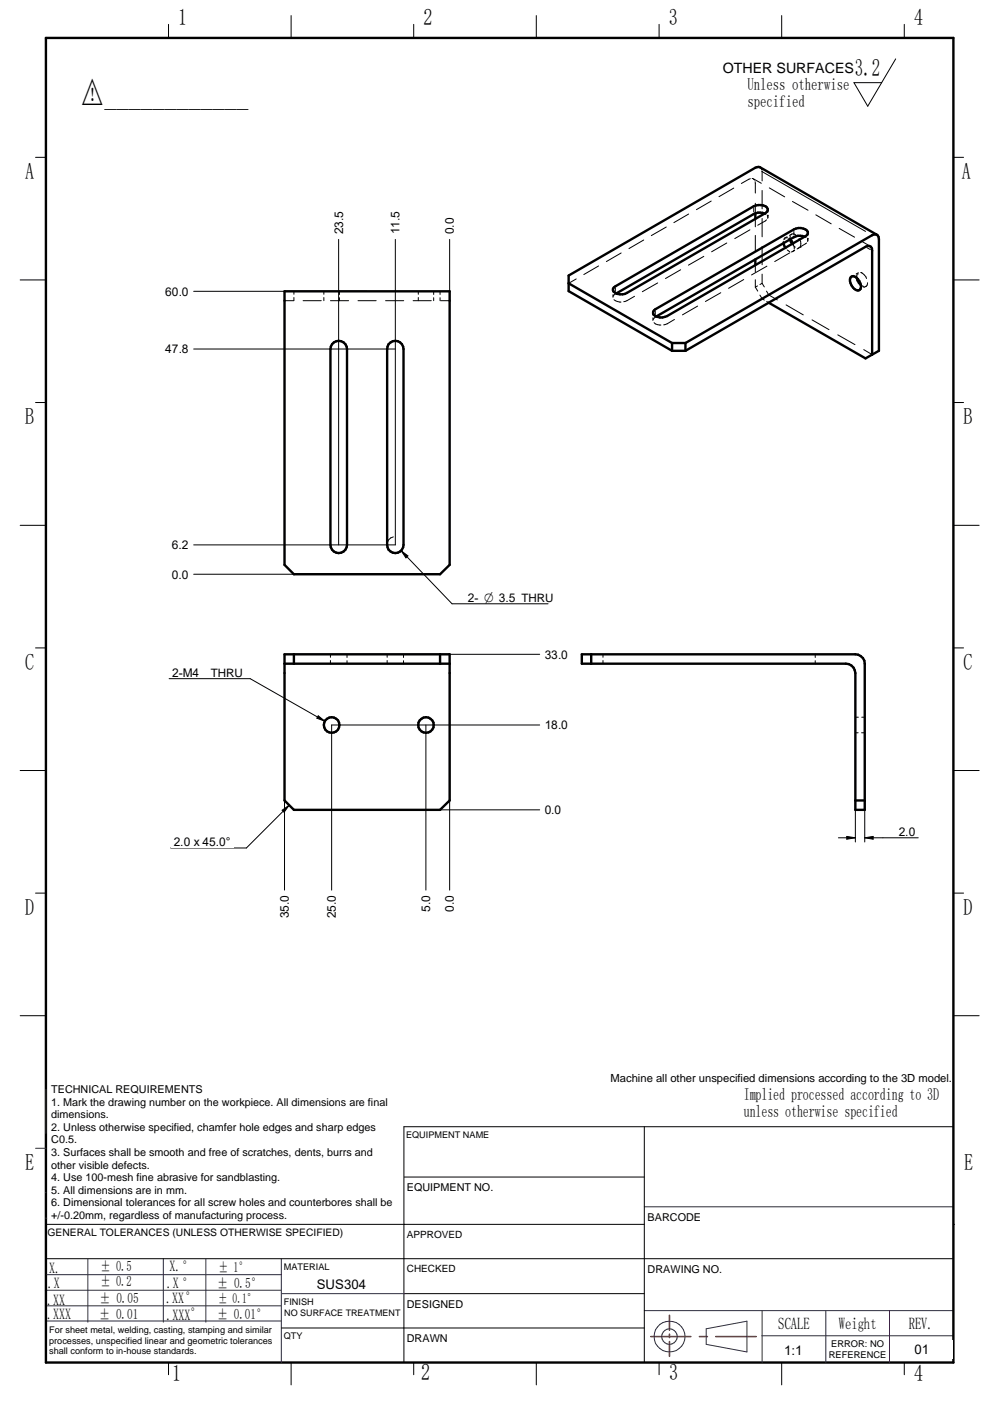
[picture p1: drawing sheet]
<svg xmlns="http://www.w3.org/2000/svg" width="210mm" height="297mm" viewBox="0 0 210 297" stroke-linecap="round" stroke-linejoin="round" font-family="sans-serif">
<g fill="none" stroke="#26264c" stroke-width=".21">
<path d="M9.7 231v9.3M7.5 243.5h2.2M9.6 252.9h.1M9.7 258.3h.1M136.6 255.9h65.5M9.6 276.9h50M9.6 273.6h50M9.9 270.3h50M18.6 266.9v13.4M34.6 266.9v13.4M43.6 266.9v13.4M59.6 266.9v22"/>
<path d="M59.8 274.3h26M136.6 277.9h65.5M161.6 277.9v11M175.1 277.9v11M188.6 277.9v11M9.9 280.1h49.7M149.7 281.7l8.7-1.6v6.5l-8.7-1.6zM161.5 283.2h40.6"/>
<circle cx="142" cy="283.4" r="1.64"/>
<circle cx="142" cy="283.4" r="3.3"/>
</g>
<g fill="none" stroke="#000" stroke-width=".21">
<path d="M35.7 5.2v2.8M87.7 5.2v2.8M139.7 5.2v2.8M189.9 12.5l-5.9 10-2.9-5h5.8M191.7 5.2v2.8M7.5 33.4h2.2M202.1 33.4h2.2M4.3 59.4h5.4M202.1 59.4h5.5M7.5 85.3h2.2M202.1 85.3h2.2M4.3 111.4h5.4"/>
<path d="M202.1 111.4h5.5M7.5 137.4h2.2M202.1 137.4h2.2M4.3 163.4h5.4M202.1 163.4h5.5M7.5 189.4h2.2M202.1 189.4h2.2M4.3 215.3h5.4M202.1 215.3h5.5M202.1 238.9h-116.5v50M85.7 249.6h50.9M136.6 259.6h-126.8"/>
<path d="M202.2 259.6h.1M9.7 266.9h192.4M85.8 274.3h50.8M35.7 288.9v2.6M61.7 288.9v4.7M85.6 281.6h51M87.7 288.9v2.6M113.7 288.9v4.7M139.7 288.9v2.6M165.7 288.9v4.7M191.7 288.9v2.6"/>
</g>
<path d="M9.7 8h192.4v280.9h-192.4z" fill="none" stroke="#000" stroke-width=".51"/>
<path d="M141.9 278.8v3.2M138 283.4h8.5M141.9 282.9v.7M141.9 284.4v3.2M148.3 283.4h1.7M151.8 283.4h8.5" fill="none" stroke="#f00" stroke-width=".34"/>
<g fill="#fff">
<path d="M136.9 271.6h64.4v6h-64.4z"/>
<path d="M188.9 284.1h13v4h-13z"/>
<path d="M86 255.1h50.1v3.9h-50.1z"/>
<path d="M59.8 270.2h25.3v4h-25.3z"/>
<path d="M99.9 277.4h3.7v4h-3.7z"/>
<path d="M86.1 244.5h50v4h-50z"/>
<path d="M59.9 277.2h25.2v4.1h-25.2z"/>
<path d="M175.5 284.2h12.9v4h-12.9z"/>
<path d="M161.8 284.3h13v4h-13z"/>
<path d="M137 260.6h64.4v6h-64.4z"/>
</g>
<path d="M61.7 3.3v4.7M113.7 3.3v4.7M165.7 3.3v4.7M136.6 238.9v50M59.6 281.6h26" fill="none" stroke="#000" stroke-width=".21"/>
<path d="M14.4 22.1h28.1v11.9h-28.1z" fill="#fff"/>
<g fill="none" stroke="#000" stroke-width=".51">
<path d="M160.1 45.2v1.2M160.1 55v1.2M162.1 45.3a2.69 2.69 0 0 0-2.3 .1l-29.2 16.8M166.1 51.6l.4 .9M168.1 51.6l-.6-.8 .4 .9M170.6 50.2l-.5-.2a2.48 2.48 0 0 0-1.8 .3l-29.2 16.8M180.6 58.6a1.71 1.71 0 0 1 1.8 1.5 1 1 0 0 1-.5 1.5 2.24 2.24 0 0 1-1.6-2.8zM181.7 58.9l.1 .6 .7 .9M185.9 49.8l-24.7-14.3-.7-.1-39.9 23v3.3l21.9 12.7M60.3 61.8h35v58l-2 2h-31l-2-2zM70.4 73a1.76 1.76 0 0 1 2-.7 1.76 1.76 0 0 1 1.2 1.7v41.5a1.76 1.76 0 0 1-1.8 1.8 1.76 1.76 0 0 1-1.7-1.8v-41.5zM82.4 73a1.75 1.75 0 0 1 1.9-.7 1.75 1.75 0 0 1 1.3 1.7v41.5a1.74 1.74 0 0 1-1.8 1.8 1.74 1.74 0 0 1-1.7-1.8v-41.5z"/>
<path d="M120.6 60.1l21.9 12.6M130.1 61l29.7-17.3a2.7 2.7 0 0 1 2.8 .3 .74 .74 0 0 1-.3 1.2l-29.4 16.9a2.29 2.29 0 0 1-2.9-.5zM138.6 65.8l29.7-17.2a2.29 2.29 0 0 1 3 .6v.3l-.5 .6-29.4 16.9a2.28 2.28 0 0 1-2.9-.5zM142.5 72.7v1.7M142.5 72.7h2.8M142.5 74.4h2.8M145.3 72.7v1.7M145.3 72.7l39.6-22.8a.88 .88 0 0 1 1-.1 .88 .88 0 0 1 .5 .9v23.7l-1.5 .8M145.3 74.4l38.2-22.1a.85 .85 0 0 1 1-.1 .85 .85 0 0 1 .4 .9v22.1M163 64.2l20.5 11.8 1.4-.8M60.3 138.7h35v31l-2 2h-31l-2-2zM62.3 138.7v2"/>
<path d="M93.3 138.7v2M123.4 138.7h58a2.03 2.03 0 0 1 1.9 2v31h-1.9v-29a2.03 2.03 0 0 0-2.1-2h-55.9zM125.3 138.7v2M60.3 140.7h35M181.4 169.7h1.9"/>
<circle cx="70.3" cy="153.7" r="1.66"/>
<circle cx="90.3" cy="153.7" r="1.63"/>
</g>
<g fill="none" stroke="#000" stroke-width=".21">
<path d="M155.6 39.9l-3.2 1.8M159.1 37.9l-1.9 1M159.5 37.8l.5 .4M159.8 37.9l1.6 1M160.1 38.5v2.4M161.2 35.5l.1 .1M161.4 35.8l.1 .3M161.5 36.4l22 12.7M161.6 36.3v2.1M163.1 39.8l3.3 1.9M122.2 59.1l-1.6 1M126.9 56.4l-3.1 1.8"/>
<path d="M131.7 53.6l-3.1 1.9M136.5 50.9l-3.1 1.8M139.4 60l-3.2 1.8M141.3 48.1l-3.2 1.9M144.3 57.2l-3.2 1.9M146 45.4l-3.1 1.8M149.2 54.4l-3.2 1.8M150.8 42.6l-3.1 1.9M154.1 51.5l-3.2 1.9M157.7 59.3l-3.2 1.8M159 48.7l-3.2 1.9M159.8 44.2v.7"/>
<path d="M160.1 43.1v2.1M160.1 46.4v1.7M160.1 49.9v3.4M160.1 56.2v1.5M160.1 59.3v1.6M161.6 40.4v3.9M161.6 46.3v3.9M161.6 52.2v3.9M161.6 58.1v2M162.1 45.3l.3 .2M162.5 46.6l-1.8 1.2M162.6 56.4l-3.3 1.9"/>
<path d="M162.7 45.7l.1 .6M162.7 45.7h.1M162.8 44.5v.5M162.8 45.6v.5M166.1 51.1v.5M166.2 50.7h.1M166.4 50.5l-.2 .2M166.5 52.5l.2 .2M166.8 50.4l-.4 .1M166.8 50.4h.1M166.9 50.2l-.5 .3M166.9 53l.5 .3"/>
<path d="M167.2 50.5l.3 .3v-.2M167.5 53.6l-3.2 1.9M167.6 50l-.1 .4M167.8 49.7l-.4 .2M167.8 49.7l.3-.1 .6 .2M167.8 49.7l-.1 .1M167.9 51.7l.7 .7M168 42.7l3.3 1.9M168.1 53.3l-.3 .1M168.1 51.6l.2 .3M168.3 53.1l-.2 .2M168.3 53.1h.1"/>
<path d="M168.3 49.1v.7M168.4 52.2v.6M168.5 53.1l-.4 .2M169.4 50.6a1.63 1.63 0 0 1 .2 1.8M169.5 52.5l-.5 .3M169.6 52.4h.1M170.6 50.2l.3 .1M171 51.5l-1.8 1.2M171.2 50.6v.6M171.2 50.6h.1M171.3 49.4v.5M171.3 50.5v.5"/>
<path d="M173 45.6l3.2 1.9M177.9 48.4l3.3 1.9M181 58.4l-.4 .2M181.7 58.1v.8M181.8 58.1h.1M182 57.8l-.5 .3M182.5 57.8h.1M182.5 57.8a2.16 2.16 0 0 1 1.2 1.3M182.9 51.3l1.6 .9M183.9 52.5l.6 .4M183.9 59.9l-.3 .8M60.3 63.8h2"/>
<path d="M62.3 61.8v.6M62.3 63.1v.7M64.3 63.8h3.8M68.7 61.8v.6M68.7 63.1v.7M70.1 63.8h3.8M72 61.8v.6M72 63.1v.7M75.9 63.8h3.9M81.7 63.8h3.9M87.6 63.8h3.8M88.7 61.8v.6"/>
<path d="M88.7 63.1v.7M91.9 61.8v.6M91.9 63.1v.7M93.3 61.8v.6M93.3 63.1v.7M93.4 63.8h1.9M130 61.4v.5M130 62.5v.5M130.2 63.5l1.2 .6M130.5 62.3l-.5 .5M130.5 61.1v.7M130.5 62.3h.1"/>
<path d="M130.6 62.2h.1M131.4 64.1h.1M134.5 62.8l-1.6 1-.7 .2M138.4 66.3v.5M138.4 67.4v.5M138.7 68.4l.2 .3 1 .2M138.9 66v.7M139 67.2l-.5 .5M139.1 67.1h.1M139.9 68.9h.1M143 67.7l-1.6 1-.7 .2M147.9 64.9l-3.2 1.9"/>
<path d="M152.8 62.1l-3.2 1.8M160.1 60.9l.6 .8M160.6 60.6l-.5 .3M161.1 62.6l.5 .7 .5 .3M161.6 60.1l-.5 .2M161.6 60.1l.5 .7M162.5 61.7l.5 .8 1.8 1.1M162.6 63.9l.4 .3M166.7 64.6l3.6 2.2M172.2 67.8l3.6 2.1M177.6 71l3.7 2.1M182.5 60.4l.1 .1"/>
<path d="M182.6 61.3l-.4 .2M182.8 60.6l.4 .1M183.1 74.1l1.8 1.1M183.6 60.7l-.5 .3M183.6 60.7h-.2M70.1 138.7v.7M73.6 138.7v.7M82.1 138.7v.7M85.6 138.7v.7M127.8 138.7v.7M172.8 138.7v.7M70.1 140v.7"/>
<path d="M73.6 140.1v.6M82.1 140v.7M85.6 140.1v.6M127.8 140v.7M172.8 140.1v.6M181.4 152.1h.6M181.4 155.4h.5M182.7 155.4h.6M182.7 152.1h.6M181.4 169.7v8.8M183.3 169.7v8.8M187.2 177.6h7.5"/>
</g>
<path d="M189.9 175h4.8v2.5h-4.8z" fill="#fff"/>
<path d="M95.3 142.7v46M177.8 177.6h3.6M179.5 177.3l1.9 .3-1.9 .3zM183.3 177.6l1.8-.3v.6zM183.3 177.6h3.9" fill="none" stroke="#000" stroke-width=".21"/>
<path d="M179.5 177.3l1.9 .3-1.9 .3zM183.3 177.6l1.8-.3v.6z" fill="#000"/>
<path d="M94.1 189.1h2.4v4.8h-2.4z" fill="#fff"/>
<path d="M90.3 153.7v35" fill="none" stroke="#000" stroke-width=".21"/>
<path d="M89.1 189.1h2.4v4.8h-2.4z" fill="#fff"/>
<path d="M70.3 153.7v35" fill="none" stroke="#000" stroke-width=".21"/>
<path d="M69.1 189.1h2.4v6.3h-2.4z" fill="#fff"/>
<path d="M60.3 142.7v46" fill="none" stroke="#000" stroke-width=".21"/>
<path d="M59.1 189.1h2.4v6.3h-2.4z" fill="#fff"/>
<path d="M77.8 171.7h36.6" fill="none" stroke="#000" stroke-width=".21"/>
<path d="M114.9 170.5h4.7v2.4h-4.7z" fill="#fff"/>
<path d="M70.3 153.7h44.1" fill="none" stroke="#000" stroke-width=".21"/>
<path d="M114.9 152.5h6.2v2.4h-6.2z" fill="#fff"/>
<path d="M62.3 138.7h52.1" fill="none" stroke="#000" stroke-width=".21"/>
<path d="M114.9 137.5h6.2v2.5h-6.2z" fill="#fff"/>
<path d="M95.3 50.8v13" fill="none" stroke="#000" stroke-width=".21"/>
<path d="M94.1 45.5h2.4v4.8h-2.4z" fill="#fff"/>
<path d="M83.8 50.8v64.7" fill="none" stroke="#000" stroke-width=".21"/>
<path d="M82.6 44.1h2.4v6.2h-2.4z" fill="#fff"/>
<path d="M71.8 50.8v64.7" fill="none" stroke="#000" stroke-width=".21"/>
<path d="M70.6 44.1h2.4v6.2h-2.4z" fill="#fff"/>
<path d="M41.1 121.8h52.2" fill="none" stroke="#000" stroke-width=".21"/>
<path d="M35.8 120.6h4.8v2.4h-4.8z" fill="#fff"/>
<path d="M41.1 115.5h42.7" fill="none" stroke="#000" stroke-width=".21"/>
<path d="M35.8 114.3h4.8v2.4h-4.8z" fill="#fff"/>
<path d="M41.1 74h42.7" fill="none" stroke="#000" stroke-width=".21"/>
<path d="M34.4 72.8h6.2v2.4h-6.2z" fill="#fff"/>
<path d="M41.1 61.8h36.7" fill="none" stroke="#000" stroke-width=".21"/>
<path d="M34.4 60.5h6.2v2.5h-6.2z" fill="#fff"/>
<path d="M83.4 113.8a1.61 1.61 0 0 0-1.3 1.7M95.8 128h20.4" fill="none" stroke="#000" stroke-width=".21"/>
<path d="M98.6 125.4h17.6v2.4h-17.6z" fill="#fff"/>
<path d="M85 116.8l10.8 11.2M85 116.8l1.5 1.1-.4 .4zM35.9 143.9h17.1" fill="none" stroke="#000" stroke-width=".21"/>
<path d="M85 116.8l1.5 1.1-.4 .4z" fill="#000"/>
<path d="M35.9 141.4h14.5v2.4h-14.5z" fill="#fff"/>
<path d="M53 143.9l15.9 9M67.5 151.8l1.4 1.1-1.7-.6zM36.2 179.8h16" fill="none" stroke="#000" stroke-width=".21"/>
<path d="M67.5 151.8l1.4 1.1-1.7-.6z" fill="#000"/>
<path d="M36.2 177.2h13.3v2.5h-13.3z" fill="#fff"/>
<path d="M59.8 171.8l1.5-1.1-1.1 1.5zM61.3 170.7l-9.1 9.1" fill="none" stroke="#000" stroke-width=".21"/>
<path d="M59.8 171.8l1.5-1.1-1.1 1.5z" fill="#000"/>
<text font-size="7.3" x="17.1" y="22.3">△____________</text>
<text font-size="5.1" x="181.3" y="16.2">3.2</text>
<g font-size="4.9">
<text x="37.8" y="5.3">1</text>
<text x="89.8" y="5.3">2</text>
<text x="141.8" y="5.3">3</text>
<text x="193.8" y="5.3">4</text>
<text x="5.3" y="38">A</text>
<text x="204" y="38">A</text>
<text x="5.3" y="90">B</text>
<text x="204.3" y="90">B</text>
<text x="5.3" y="142">C</text>
<text x="204.3" y="142">C</text>
<text x="5.3" y="194">D</text>
<text x="204.3" y="194">D</text>
<text x="5.3" y="248.1">E</text>
<text x="204.4" y="248.1">E</text>
<text x="36.5" y="292.7">1</text>
<text x="89.3" y="292.7">2</text>
<text x="141.9" y="292.7">3</text>
<text x="193.8" y="292.7">4</text>
</g>
<text font-size="4.4" x="18.7" y="21.6">！</text>
<g font-size="3.6">
<text x="158.5" y="19">Unless otherwise</text>
<text x="158.5" y="22.6">specified</text>
<text x="157.7" y="233.1">Implied processed according to 3D</text>
<text x="157.7" y="236.7">unless otherwise specified</text>
<text x="165" y="281.8">SCALE</text>
<text x="177.8" y="281.8">Weight</text>
<text x="192.7" y="281.8">REV.</text>
</g>
<g font-size="3.3">
<text x="10.5" y="269.8">X.</text>
<text x="35.9" y="269.5">X.°</text>
<text x="10.1" y="273">.X</text>
<text x="35.3" y="273.2">.X °</text>
<text x="10" y="276.6">.XX</text>
<text x="10" y="279.7">.XXX</text>
<text x="35.2" y="276.2">.XX°</text>
<text x="35.3" y="279.8">.XXX°</text>
</g>
<g font-size="3">
<text x="153.2" y="15.4">OTHER SURFACES</text>
<text x="21.3" y="269.5">± 0.5</text>
<text x="46.4" y="269.7">± 1°</text>
<text x="21.3" y="272.7">± 0.2</text>
<text x="46.1" y="273.1">± 0.5°</text>
<text x="21" y="279.6">± 0.01</text>
<text x="21.1" y="276.4">± 0.05</text>
<text x="46" y="279.6">± 0.01°</text>
</g>
<text font-size="2.9" x="46.3" y="276.4">± 0.1°</text>
<g font-size="2.8">
<text x="67.2" y="273.2">SUS304</text>
<text x="166.3" y="287.3">1:1</text>
<text x="193.9" y="287.1">01</text>
</g>
<g font-size="2.5">
<text x="72.7" y="49.7" transform="rotate(-90 72.7 49.7)">23.5</text>
<text x="84.7" y="49.7" transform="rotate(-90 84.7 49.7)">11.5</text>
<text x="96.2" y="49.7" transform="rotate(-90 96.2 49.7)">0.0</text>
<text x="35.1" y="62.7">60.0</text>
<text x="35.1" y="74.9">47.8</text>
<text x="36.4" y="116.4">6.2</text>
<text x="36.4" y="122.7">0.0</text>
<text x="99.2" y="127.6">2- O 3.5 THRU</text>
<text x="36.5" y="143.5">2-M4</text>
<text x="44.7" y="143.5">THRU</text>
<text x="115.5" y="139.6">33.0</text>
<text x="115.5" y="154.6">18.0</text>
<text x="115.5" y="172.6">0.0</text>
<text x="36.8" y="179.3">2.0 x 45.0°</text>
<text x="190.5" y="177.2">2.0</text>
<text x="61.2" y="194.7" transform="rotate(-90 61.2 194.7)">35.0</text>
<text x="71.2" y="194.7" transform="rotate(-90 71.2 194.7)">25.0</text>
<text x="91.2" y="193.3" transform="rotate(-90 91.2 193.3)">5.0</text>
<text x="96.2" y="193.3" transform="rotate(-90 96.2 193.3)">0.0</text>
</g>
<text font-size="2.4" x="129.5" y="229.5">Machine all other unspecified dimensions according to the 3D model.</text>
<g font-size="2.3">
<text x="10.9" y="231.8">TECHNICAL REQUIREMENTS</text>
<text x="10.9" y="234.4">1. Mark the drawing number on the workpiece. All dimensions are final</text>
<text x="10.9" y="237.1">dimensions.</text>
<text x="10.9" y="239.8">2. Unless otherwise specified, chamfer hole edges and sharp edges</text>
<text x="10.9" y="242.4">C0.5.</text>
<text x="10.9" y="245.1">3. Surfaces shall be smooth and free of scratches, dents, burrs and</text>
<text x="10.9" y="247.8">other visible defects.</text>
<text x="10.9" y="250.4">4. Use 100-mesh fine abrasive for sandblasting.</text>
<text x="10.9" y="253.1">5. All dimensions are in mm.</text>
<text x="10.9" y="255.7">6. Dimensional tolerances for all screw holes and counterbores shall be</text>
<text x="86.3" y="252.6">EQUIPMENT NO.</text>
<text x="10.9" y="258.4">+/-0.20mm, regardless of manufacturing process.</text>
<text x="137.3" y="258.9">BARCODE</text>
<text x="137.3" y="269.9">DRAWING NO.</text>
<text x="86.3" y="277.3">DESIGNED</text>
<text x="86.3" y="284.6">DRAWN</text>
</g>
<text font-size="2.2" x="10.1" y="262">GENERAL TOLERANCES (UNLESS OTHERWISE SPECIFIED)</text>
<g font-size="2.1">
<text x="86.3" y="262.4">APPROVED</text>
<text x="86.3" y="269.7">CHECKED</text>
</g>
<g font-size="2">
<text x="175.8" y="287.8">REFERENCE</text>
<text x="176.2" y="285.5">ERROR: NO</text>
</g>
<g font-size="1.9">
<text x="86.1" y="241.2">EQUIPMENT NAME</text>
<text x="60.2" y="269.2">MATERIAL</text>
<text x="60.2" y="276.6">FINISH</text>
<text x="60.3" y="278.9">NO SURFACE TREATMENT</text>
<text x="10.4" y="282.6">For sheet metal, welding, casting, stamping and similar</text>
<text x="10.4" y="284.9">processes, unspecified linear and geometric tolerances</text>
<text x="10.4" y="287.1">shall conform to in-house standards.</text>
<text x="60.2" y="283.9">QTY</text>
</g>
</svg>
